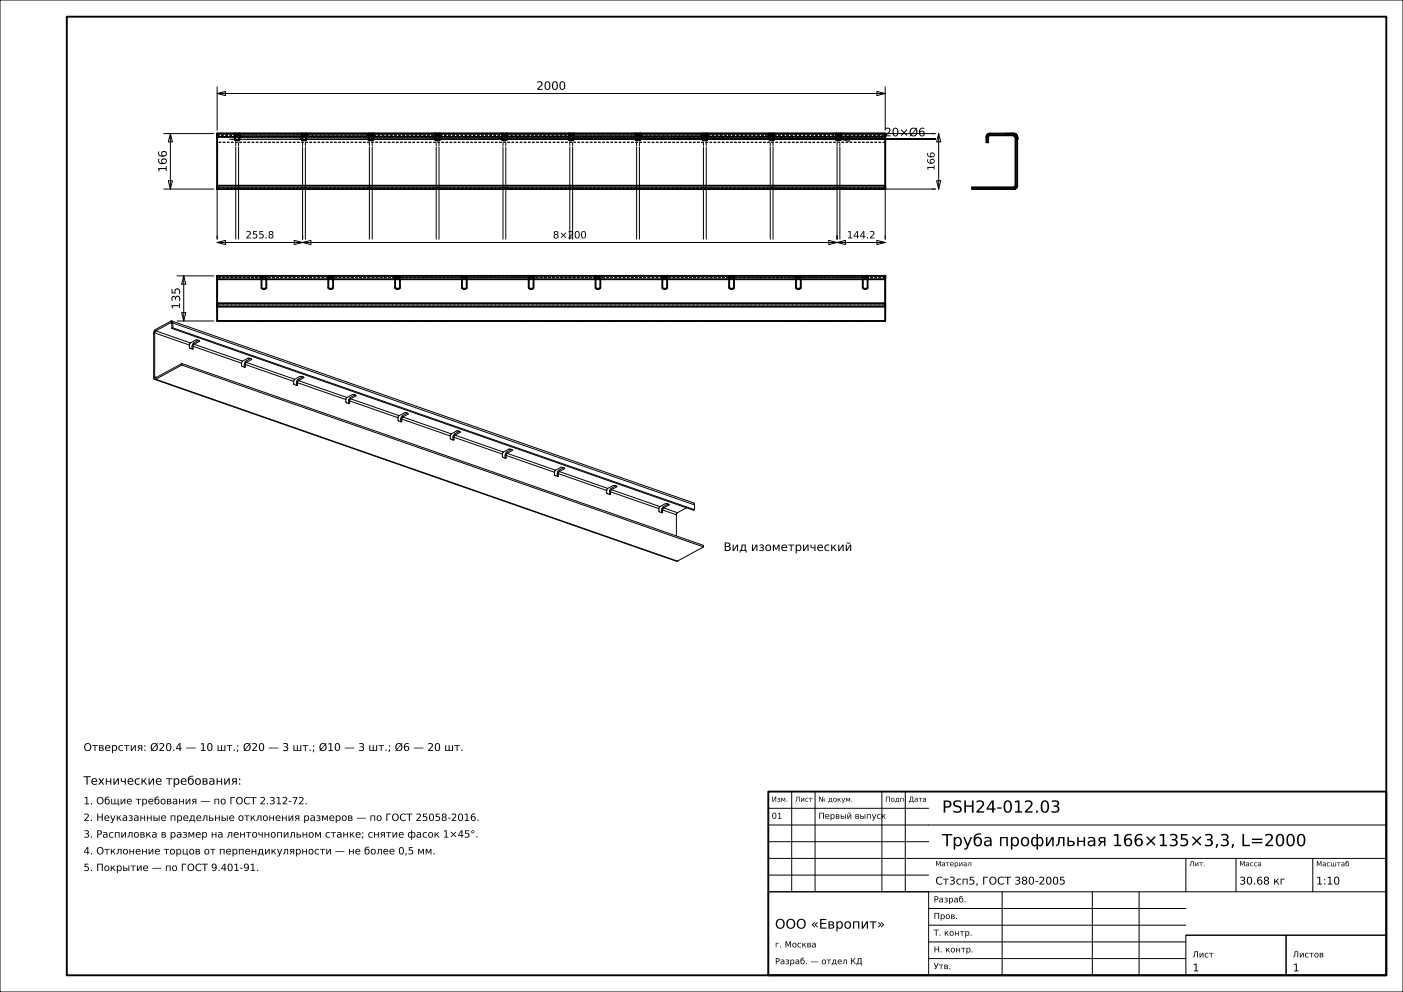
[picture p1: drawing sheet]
<svg xmlns="http://www.w3.org/2000/svg" width="420mm" height="297mm" viewBox="0 0 420 297" stroke-linecap="round" stroke-linejoin="round" font-family="sans-serif">
<g fill="none" stroke="#000" stroke-width=".3">
<path d="M0 0h420v297h-420zM49 40h15M51 40l.6 2.5h-1.2zM51 40v16.6M65 28l2.5-.6v1.2zM65 26v13M65 28h200M262.5 27.4l2.5 .6-2.5 .6zM265 26v13M265 40h15M281 40l.6 2.5h-1.2zM281 40v16.6"/>
<path d="M49 56.6h15M50.4 54.1h1.2l-.6 2.5zM65 56.6v15M70.6 44v27.6M71.4 44v27.6M72.9 41.7h207.1M90.6 44v27.6M91.4 44v27.6M110.6 44v27.6M111.4 44v27.6M130.6 44v27.6M131.4 44v27.6"/>
<path d="M150.6 44v27.6M151.4 44v27.6M170.6 44v27.6M171.4 44v27.6M190.6 44v27.6M191.4 44v27.6M210.6 44v27.6M211.4 44v27.6M230.6 44v27.6M231.4 44v27.6M250.6 44v27.6M251.4 44v27.6"/>
<path d="M251.7 41.7l2.5-.6v1.2zM280 56.6h-15v15M280.4 54.1h1.2l-.6 2.5zM65 72.6l2.5-.6v1.2zM65 72.6h200M88.1 72l2.5 .6-2.5 .6zM90.6 72.6l2.5-.6v1.2zM248.1 72l2.5 .6-2.5 .6zM250.6 72.6l2.5-.6v1.2zM262.5 72l2.5 .6-2.5 .6zM46.3 99.7v13.1M46.3 99.7l10.4 3.6"/>
<path d="M46.6 99.1l-.3 .6M46.6 99.1l10.4 3.6M51.1 96.6l.3 .1M51.1 96.6l-4.5 2.5M51.4 96.7v1.6M51.4 98.3l156.2 54.5 .3-.2M51.5 96.1l156.1 54.5 .3 .6M51.5 96.1l-4.9 2.5-.6 .9v13.5l.3 .6M51.5 96.1l.2 .6M51.7 96.7v1.5M51.7 98.2l-.3 .1M51.7 98.2l156.2 54.4"/>
<path d="M51.7 96.7l156.2 54.5M53 96.1h11M53 82.6h11M54.4 93.6h1.2l-.6 2.5zM55 82.6l.6 2.5h-1.2zM55 82.6v13.5M46.3 113.6l156.2 54.4h.3M46.3 112.8l.5 .2M46.6 113.6h-.3M46.6 113.6l156.2 54.4M54.4 108.8l156.2 54.5v.4M54.4 108.8l-7.8 4.3-.3-.3"/>
<path d="M54.4 109.3l156.2 54.4M54.4 108.8v.5M54.4 109.3l-7.8 4.3M56.7 103.3l.1 .9 .8 .3 .2-.2M57 102.7l-.3 .6M57 102.7l1.6-.9 1.1 .3-1.6 1M57.8 103.7v.6M57.8 103.7l14.5 5M58.1 103.1l-.3 .6M58.1 103.1l14.5 5M59.4 101.9l-1.6 1.1-.3 1.5 .3-.2M72.3 108.7l.1 1 .9 .3 .1-.2"/>
<path d="M72.6 108.1l-.3 .6M72.6 108.1l1.6-.9 1.1 .3-1.6 1M73.4 109.1v.7M73.4 109.1l14.5 5.1M73.7 108.5l-.3 .6M73.7 108.5l14.5 5.1M75 107.4l-1.6 1-.3 1.5 .3-.1M87.9 114.2l.2 .9 .8 .3 .1-.2M88.2 113.6l-.3 .6M89 114.6v.6M89 114.6l14.5 5M89.4 114l-.4 .6"/>
<path d="M89.4 114l14.4 5M90.6 112.8l-.7-.1-1.7 .9M90.6 112.8l.4 .3-1.6 .9M90.7 112.8l-1.7 1-.3 1.6 .3-.2M103.5 119.6l.2 1 .8 .3 .2-.2M103.8 119l-.3 .6M103.8 119l1.7-.9 1.1 .3-1.6 1M105 119.4l-.3 .6M105 119.4l14.5 5.1M106.3 118.2l-1.7 1.1-.3 1.5 .4-.1M104.7 120v.7M104.7 120l14.5 5.1"/>
<path d="M119.2 125.1l.1 .9 .8 .3 .2-.2M119.5 124.5l-.3 .6M119.5 124.5l1.6-.9 1.1 .3-1.6 .9M120.3 125.5v.6M120.3 125.5l14.5 5M120.6 124.8l-.3 .7M120.6 124.8l14.5 5.1M121.9 123.7l-1.7 1-.2 1.6 .3-.2M134.8 130.5l.1 .9 .8 .3 .2-.2M135.1 129.9l-.3 .6M135.9 130.9v.6M135.9 130.9l14.5 5.1"/>
<path d="M136.2 130.3l-.3 .6M136.2 130.3l14.5 5M137.5 129.1l-.8-.1-1.6 .9M137.5 129.1l.3 .3-1.6 .9M137.5 129.1l-1.6 1.1-.3 1.5 .3-.2M150.4 136l.1 .9 .9 .3 .1-.2M150.7 135.3l-.3 .7M150.7 135.3l1.6-.8 1.1 .3-1.6 .9M151.5 136.4v.6M151.5 136.4l14.5 5M151.8 135.7l-.3 .7M151.8 135.7l14.5 5.1"/>
<path d="M153.1 134.6l-1.6 1-.3 1.5 .3-.1M166 141.4l.1 .9 .9 .3 .1-.2M166.3 140.8l-.3 .6M166.3 140.8l1.6-.9 1.1 .3-1.6 1M167.1 141.8v.6M167.1 141.8l14.5 5.1M167.4 141.2l-.3 .6M167.4 141.2l14.5 5M168.7 140l-1.6 1.1-.3 1.5 .3-.2M181.6 146.9l.2 .9 .8 .3 .1-.2M181.9 146.2l-.3 .7M181.9 146.2l1.7-.9 1 .4-1.5 .9"/>
<path d="M182.7 147.2v.7M182.7 147.2l14.5 5.1M183.1 146.6l-.4 .6M183.1 146.6l14.5 5.1M184.4 145.5l-1.7 1-.3 1.5 .3-.1M197.2 152.3l.2 .9 .8 .3 .2-.2M197.6 151.7l-.4 .6M197.6 151.7l1.6-.9 1.1 .3-1.6 1M198.4 152.7v.6M198.4 152.7l4.1 1.4M198.7 152.1l-.3 .6M198.7 152.1l4.1 1.4"/>
<path d="M200 150.9l-1.7 1.1-.2 1.5 .3-.2M202.5 154.1v6.4M202.8 153.5l-.3 .6M205.5 152l-2.7 1.5M207.9 151.2v1.4M210.6 163.7l-7.8 4.3M237 237v30M244 237v30M264 237v30M271 237v30M230 257h185M230 252h48"/>
<path d="M230 247h185M230 242h48M355 257v10M370 257v10M393 257v10M230 267h48v25h-48zM230 267h185M230 262h48M278 277h77M278 272h77M300 267v25M327 267v25"/>
<path d="M341 267v25M278 287h77M278 282h77M355 280h30v12h-30zM355 280h60M385 280h30v12h-30z"/>
</g>
<g fill="none" stroke="#000" stroke-width=".56">
<path d="M20 5h395v287h-395zM65 40h200v16.6h-200zM70.3 40v1.7l.3 .3 1.1-.2v-1.8M90.3 40v1.7l.3 .3 1.1-.2v-1.8M110.3 40v1.7l.3 .3 1.1-.2v-1.8M130.3 40v1.7l.3 .3 1.1-.2v-1.8M150.3 40v1.7l.3 .3 1.1-.2v-1.8M170.3 40v1.7l.3 .3 1.1-.2v-1.8M190.3 40v1.7l.3 .3 1.1-.2v-1.8M210.3 40v1.7l.3 .3 1.1-.2v-1.8M230.3 40v1.7l.3 .3 1.1-.2v-1.8M250.3 40v1.7l.3 .3 1.1-.2v-1.8"/>
<path d="M65 55.6h200M65 41h200M70.3 40.5h1.4M90.3 40.5h1.4M110.3 40.5h1.4M130.3 40.5h1.4M150.3 40.5h1.4M170.3 40.5h1.4M190.3 40.5h1.4M210.3 40.5h1.4M230.3 40.5h1.4M250.3 40.5h1.4"/>
<path d="M295.5 40.4l.8-.4h7.2l.9 .6 .1 15-.6 .9-12.9 .1v-.5h12.5l.5-.3-.1-15.1-.4-.2h-7.4l-.3 .3v1.8h-.5v-1.6zM65 82.6h200v13.5h-200zM65 91.8h200M65 83.6h200M65 90.8h200M78.3 83.1h1.4M78.3 82.6v3.6l.6 .3 .8-.3v-3.6M78.6 82.6v.5M79.4 82.6v.5M98.3 83.1h1.4M98.3 82.6v3.6l.6 .3 .8-.3v-3.6M98.6 82.6v.5"/>
<path d="M99.4 82.6v.5M118.3 83.1h1.4M118.3 82.6v3.6l.6 .3 .8-.3v-3.6M118.6 82.6v.5M119.4 82.6v.5M138.3 83.1h1.4M138.3 82.6v3.6l.6 .3 .8-.3v-3.6M138.6 82.6v.5M139.4 82.6v.5M158.3 83.1h1.4M158.3 82.6v3.6l.6 .3 .8-.3v-3.6M158.6 82.6v.5"/>
<path d="M159.4 82.6v.5M178.3 83.1h1.4M178.3 82.6v3.6l.6 .3 .8-.3v-3.6M178.6 82.6v.5M179.4 82.6v.5M198.3 83.1h1.4M198.3 82.6v3.6l.6 .3 .8-.3v-3.6M198.6 82.6v.5M199.4 82.6v.5M218.3 83.1h1.4M218.3 82.6v3.6l.6 .3 .8-.3v-3.6M218.6 82.6v.5"/>
<path d="M219.4 82.6v.5M238.3 83.1h1.4M238.3 82.6v3.6l.6 .3 .8-.3v-3.6M238.6 82.6v.5M239.4 82.6v.5M258.3 83.1h1.4M258.3 82.6v3.6l.6 .3 .8-.3v-3.6M258.6 82.6v.5M259.4 82.6v.5M230 237h185v55h-185z"/>
</g>
<g fill="none" stroke="#000" stroke-width=".3" stroke-dasharray=".7 .5" stroke-linecap="butt">
<path d="M70.3 40v.5M71.7 40h-1.4M71.7 40v.5M90.3 40v.5M91.7 40h-1.4M91.7 40v.5M110.3 40v.5M111.7 40h-1.4M111.7 40v.5M130.3 40v.5M131.7 40h-1.4M131.7 40v.5"/>
<path d="M150.3 40v.5M151.7 40h-1.4M151.7 40v.5M170.3 40v.5M171.7 40h-1.4M171.7 40v.5M190.3 40v.5M191.7 40h-1.4M191.7 40v.5M210.3 40v.5M211.7 40h-1.4M211.7 40v.5"/>
<path d="M230.3 40v.5M231.7 40h-1.4M231.7 40v.5M250.3 40v.5M251.7 40h-1.4M251.7 40v.5M296.3 40h-.2M300.6 40h.1M300.7 40h-.1M300.7 40h.1M300.8 40h-.1M300.8 40h.1"/>
<path d="M300.9 40h-.1M300.9 40h2.6M300.9 40v.5M303.5 40h-7.2M303.5 40h-2.6M303.5 40h.2M65 56.1v.5M65 55.6v.1M65 55.7v.1M65 55.8v.1M65 55.9v.1M65 56v.1"/>
<path d="M65 41v14.6M65 40.5v.1M65 40.6v.1M65 40.7v.1M65 40.8v.1M65 40.9v.1M65 41v-.1M65 40.9v-.1M65 40.8v-.1M65 40.7v-.1M65 40.6v-.1M65 42.6v-1.6"/>
<path d="M65 41v1.6M65 40v.1M65 40.1v.1M65 40.2v.1M65 40.3v.1M65 40.4v.1M65 40.5h5.3M65 56.1h200M65 56.6h200M65 40.5h200M70.3 41v-.1M70.3 40.9v-.1"/>
<path d="M70.3 40.8v-.1M70.3 40.7v-.1M70.3 40.6v-.1M70.3 41.7v.1M70.3 41.7v-.7M70.3 41.8l.1 .1M70.4 41.9l.1 .1M70.5 42h.1M71.4 42h.1M71.4 42h-.8M71.5 42l.1-.1M71.6 41.9l.1-.1"/>
<path d="M71.7 41.8v-.1M71.7 41v.7M71.7 40.5v.1M71.7 40.6v.1M71.7 40.7v.1M71.7 40.8v.1M71.7 40.9v.1M71.7 40.5h18.6M90.3 41.7v.1M90.3 41.7v-.7M90.3 41v-.1M90.3 40.9v-.1"/>
<path d="M90.3 40.8v-.1M90.3 40.7v-.1M90.3 40.6v-.1M90.3 41.8l.1 .1M90.4 41.9l.1 .1M90.5 42h.1M91.4 42h.1M91.4 42h-.8M91.5 42l.1-.1M91.6 41.9l.1-.1M91.7 41.8v-.1M91.7 41v.7"/>
<path d="M91.7 40.5v.1M91.7 40.6v.1M91.7 40.7v.1M91.7 40.8v.1M91.7 40.9v.1M91.7 40.5h18.6M110.3 41.7v.1M110.3 41.7v-.7M110.3 41v-.1M110.3 40.9v-.1M110.3 40.8v-.1M110.3 40.7v-.1"/>
<path d="M110.3 40.6v-.1M110.3 41.8l.1 .1M110.4 41.9l.1 .1M110.5 42h.1M111.4 42h.1M111.4 42h-.8M111.5 42l.1-.1M111.6 41.9l.1-.1M111.7 41.8v-.1M111.7 41v.7M111.7 40.5v.1M111.7 40.6v.1"/>
<path d="M111.7 40.7v.1M111.7 40.8v.1M111.7 40.9v.1M111.7 40.5h18.6M130.3 41.7v.1M130.3 41.7v-.7M130.3 41v-.1M130.3 40.9v-.1M130.3 40.8v-.1M130.3 40.7v-.1M130.3 40.6v-.1M130.3 41.8l.1 .1"/>
<path d="M130.4 41.9l.1 .1M130.5 42h.1M131.4 42h.1M131.4 42h-.8M131.5 42l.1-.1M131.6 41.9l.1-.1M131.7 41.8v-.1M131.7 41v.7M131.7 40.5v.1M131.7 40.6v.1M131.7 40.7v.1M131.7 40.8v.1"/>
<path d="M131.7 40.9v.1M131.7 40.5h18.6M150.3 41.7v.1M150.3 41.7v-.7M150.3 41v-.1M150.3 40.9v-.1M150.3 40.8v-.1M150.3 40.7v-.1M150.3 40.6v-.1M150.3 41.8l.1 .1M150.4 41.9l.1 .1M150.5 42h.1"/>
<path d="M151.4 42h.1M151.4 42h-.8M151.5 42l.1-.1M151.6 41.9l.1-.1M151.7 41.8v-.1M151.7 41v.7M151.7 40.5v.1M151.7 40.6v.1M151.7 40.7v.1M151.7 40.8v.1M151.7 40.9v.1M151.7 40.5h18.6"/>
<path d="M170.3 41.7v.1M170.3 41.7v-.7M170.3 41v-.1M170.3 40.9v-.1M170.3 40.8v-.1M170.3 40.7v-.1M170.3 40.6v-.1M170.3 41.8l.1 .1M170.4 41.9l.1 .1M170.5 42h.1M171.4 42h.1M171.4 42h-.8"/>
<path d="M171.5 42l.1-.1M171.6 41.9l.1-.1M171.7 41.8v-.1M171.7 41v.7M171.7 40.5v.1M171.7 40.6v.1M171.7 40.7v.1M171.7 40.8v.1M171.7 40.9v.1M171.7 40.5h18.6M190.3 41.7v.1M190.3 41.7v-.7"/>
<path d="M190.3 41v-.1M190.3 40.9v-.1M190.3 40.8v-.1M190.3 40.7v-.1M190.3 40.6v-.1M190.3 41.8l.1 .1M190.4 41.9l.1 .1M190.5 42h.1M191.4 42h.1M191.4 42h-.8M191.5 42l.1-.1M191.6 41.9l.1-.1"/>
<path d="M191.7 41.8v-.1M191.7 41v.7M191.7 40.5v.1M191.7 40.6v.1M191.7 40.7v.1M191.7 40.8v.1M191.7 40.9v.1M191.7 40.5h18.6M210.3 41.7v.1M210.3 41.7v-.7M210.3 41v-.1M210.3 40.9v-.1"/>
<path d="M210.3 40.8v-.1M210.3 40.7v-.1M210.3 40.6v-.1M210.3 41.8l.1 .1M210.4 41.9l.1 .1M210.5 42h.1M211.4 42h.1M211.4 42h-.8M211.5 42l.1-.1M211.6 41.9l.1-.1M211.7 41.8v-.1M211.7 41v.7"/>
<path d="M211.7 40.5v.1M211.7 40.6v.1M211.7 40.7v.1M211.7 40.8v.1M211.7 40.9v.1M211.7 40.5h18.6M230.3 41.7v.1M230.3 41.7v-.7M230.3 41v-.1M230.3 40.9v-.1M230.3 40.8v-.1M230.3 40.7v-.1"/>
<path d="M230.3 40.6v-.1M230.3 41.8l.1 .1M230.4 41.9l.1 .1M230.5 42h.1M231.4 42h.1M231.4 42h-.8M231.5 42l.1-.1M231.6 41.9l.1-.1M231.7 41.8v-.1M231.7 41v.7M231.7 40.5v.1M231.7 40.6v.1"/>
<path d="M231.7 40.7v.1M231.7 40.8v.1M231.7 40.9v.1M231.7 40.5h18.6M250.3 41.7v.1M250.3 41.7v-.7M250.3 41v-.1M250.3 40.9v-.1M250.3 40.8v-.1M250.3 40.7v-.1M250.3 40.6v-.1M250.3 41.8l.1 .1"/>
<path d="M250.4 41.9l.1 .1M250.5 42h.1M251.4 42h.1M251.4 42h-.8M251.5 42l.1-.1M251.6 41.9l.1-.1M251.7 41.8v-.1M251.7 41v.7M251.7 40.5v.1M251.7 40.6v.1M251.7 40.7v.1M251.7 40.8v.1"/>
<path d="M251.7 40.9v.1M251.7 40.5h13.3M265 55.6v-14.6M265 56.1v-.1M265 56v-.1M265 55.9v-.1M265 55.8v-.1M265 55.7v-.1M265 56.1h-200M265 56.1v.5M265 41v-.1M265 40.9v-.1"/>
<path d="M265 40.8v-.1M265 40.7v-.1M265 40.6v-.1M265 41v1.6M265 40.5v.1M265 40.6v.1M265 40.7v.1M265 40.8v.1M265 40.9v.1M265 42.6h-200M265 40.5v-.5M265 40v.1"/>
<path d="M265 40.1v.1M265 40.2v.1M265 40.3v.1M265 40.4v.1M291 56.1h12.5M291 56.1v.5M291 56.6h12.5M295.3 41v1.6M295.3 40.8v.2M295.4 40.6l-.1 .2M295.5 40.4l-.1 .2M295.7 40.2l-.2 .2"/>
<path d="M295.8 42.6h-.5M295.8 41v1.6M295.8 40.8v.2M295.9 40.1l-.2 .1M295.9 40.7l-.1 .1M296 40.6l-.1 .1M296.1 40l-.2 .1M296.1 40.5l-.1 .1M296.3 40.5h-.2M300.6 40.5h.1M300.7 40.5h-.1M300.7 40.5h.1"/>
<path d="M300.8 40.5h-.1M300.8 40.5h.1M300.9 40.5h-.1M300.9 40.5h2.6M303.5 56.1h.2M303.5 56.6h.2M303.5 40.5h-2.6M303.5 40.5h-7.2M303.7 40.5h-.2M303.7 56.1l.1-.1M303.7 56.6l.2-.1M303.7 40h-.2"/>
<path d="M303.7 40l.2 .1M303.8 40.6l-.1-.1M303.8 56l.1-.1M303.9 40.7l-.1-.1M303.9 55.9l.1-.1M303.9 56.5l.2-.1M303.9 40.1l-.2-.1M303.9 40.1l.2 .1M304 40.8l-.1-.1M304 55.8v-.2M304 41v-.2M304 55.6v-14.6"/>
<path d="M304 41v.7M304 42v-.1M304 41.9v-.1M304 41.8v-.1M304 41.7v.1M304 41.8v.1M304 41.9v.1M304 41.7v-.7M304 42h.5M304.1 56.4l.2-.2M304.1 40.2l-.2-.1M304.1 40.2l.2 .2"/>
<path d="M304.3 56.2l.1-.2M304.3 40.4l-.2-.2M304.3 40.4l.1 .2M304.4 56l.1-.2M304.4 40.6l-.1-.2M304.4 40.6l.1 .2M304.5 55.8v-.2M304.5 40.8l-.1-.2M304.5 40.8v.2M304.5 42h-.5M304.5 41.7v.1M304.5 41.8v.1"/>
<path d="M304.5 41.9v.1M304.5 42v-.1M304.5 41.9v-.1M304.5 41.8v-.1M304.5 41v-.2M304.5 41v.7M304.5 55.6v-14.6M65 83.6v-.1M65 83.5v-.1M65 83.4v-.1M65 83.3v-.1M65 83.2v-.1"/>
<path d="M65 91.8v-8.2M65 96.1v-12.5M65 82.6h200M65 83.1v-.1M65 83v-.1M65 82.9v-.1M65 82.8v-.1M65 82.7v-.1M65 83.1v.1M65 83.2v.1M65 83.3v.1M65 83.4v.1"/>
<path d="M65 83.5v.1M65 91.3v.5M65 90.8v.1M65 90.9v.1M65 91v.1M65 91.1v.1M65 91.2v.1M65 91.8h200M65 91.3h200M65 83.6v7.2M65 83.1v-.5M78.3 83.1h-13.3"/>
<path d="M78.3 83.1v-.5M78.3 83.6v-.1M78.3 83.5v-.1M78.3 83.4v-.1M78.3 83.3v-.1M78.3 83.2v-.1M78.3 86.2v-2.6M78.5 86.3l-.2-.1M78.7 86.4l-.2-.1M78.9 86.5l-.2-.1M79.1 86.5h-.2M79.3 86.4l-.2 .1"/>
<path d="M79.5 86.3l-.2 .1M79.7 82.6v.5M79.7 83.6v2.6M79.7 83.1v.1M79.7 83.2v.1M79.7 83.3v.1M79.7 83.4v.1M79.7 83.5v.1M79.7 86.2l-.2 .1M98.3 83.1h-18.6M98.3 83.1v-.5M98.3 83.6v-.1"/>
<path d="M98.3 83.5v-.1M98.3 83.4v-.1M98.3 83.3v-.1M98.3 83.2v-.1M98.3 86.2v-2.6M98.5 86.3l-.2-.1M98.7 86.4l-.2-.1M98.9 86.5l-.2-.1M99.1 86.5h-.2M99.3 86.4l-.2 .1M99.5 86.3l-.2 .1M99.7 82.6v.5"/>
<path d="M99.7 83.6v2.6M99.7 83.1v.1M99.7 83.2v.1M99.7 83.3v.1M99.7 83.4v.1M99.7 83.5v.1M99.7 86.2l-.2 .1M118.3 83.1h-18.6M118.3 83.1v-.5M118.3 83.6v-.1M118.3 83.5v-.1M118.3 83.4v-.1"/>
<path d="M118.3 83.3v-.1M118.3 83.2v-.1M118.3 86.2v-2.6M118.5 86.3l-.2-.1M118.7 86.4l-.2-.1M118.9 86.5l-.2-.1M119.1 86.5h-.2M119.3 86.4l-.2 .1M119.5 86.3l-.2 .1M119.7 82.6v.5M119.7 83.6v2.6M119.7 83.1v.1"/>
<path d="M119.7 83.2v.1M119.7 83.3v.1M119.7 83.4v.1M119.7 83.5v.1M119.7 86.2l-.2 .1M138.3 83.1h-18.6M138.3 83.1v-.5M138.3 83.6v-.1M138.3 83.5v-.1M138.3 83.4v-.1M138.3 83.3v-.1M138.3 83.2v-.1"/>
<path d="M138.3 86.2v-2.6M138.5 86.3l-.2-.1M138.7 86.4l-.2-.1M138.9 86.5l-.2-.1M139.1 86.5h-.2M139.3 86.4l-.2 .1M139.5 86.3l-.2 .1M139.7 82.6v.5M139.7 83.6v2.6M139.7 83.1v.1M139.7 83.2v.1M139.7 83.3v.1"/>
<path d="M139.7 83.4v.1M139.7 83.5v.1M139.7 86.2l-.2 .1M158.3 83.1h-18.6M158.3 83.1v-.5M158.3 83.6v-.1M158.3 83.5v-.1M158.3 83.4v-.1M158.3 83.3v-.1M158.3 83.2v-.1M158.3 86.2v-2.6M158.5 86.3l-.2-.1"/>
<path d="M158.7 86.4l-.2-.1M158.9 86.5l-.2-.1M159.1 86.5h-.2M159.3 86.4l-.2 .1M159.5 86.3l-.2 .1M159.7 82.6v.5M159.7 83.6v2.6M159.7 83.1v.1M159.7 83.2v.1M159.7 83.3v.1M159.7 83.4v.1M159.7 83.5v.1"/>
<path d="M159.7 86.2l-.2 .1M178.3 83.1h-18.6M178.3 83.1v-.5M178.3 83.6v-.1M178.3 83.5v-.1M178.3 83.4v-.1M178.3 83.3v-.1M178.3 83.2v-.1M178.3 86.2v-2.6M178.5 86.3l-.2-.1M178.7 86.4l-.2-.1M178.9 86.5l-.2-.1"/>
<path d="M179.1 86.5h-.2M179.3 86.4l-.2 .1M179.5 86.3l-.2 .1M179.7 82.6v.5M179.7 83.6v2.6M179.7 83.1v.1M179.7 83.2v.1M179.7 83.3v.1M179.7 83.4v.1M179.7 83.5v.1M179.7 86.2l-.2 .1M198.3 83.1h-18.6"/>
<path d="M198.3 83.1v-.5M198.3 83.6v-.1M198.3 83.5v-.1M198.3 83.4v-.1M198.3 83.3v-.1M198.3 83.2v-.1M198.3 86.2v-2.6M198.5 86.3l-.2-.1M198.7 86.4l-.2-.1M198.9 86.5l-.2-.1M199.1 86.5h-.2M199.3 86.4l-.2 .1"/>
<path d="M199.5 86.3l-.2 .1M199.7 82.6v.5M199.7 83.6v2.6M199.7 83.1v.1M199.7 83.2v.1M199.7 83.3v.1M199.7 83.4v.1M199.7 83.5v.1M199.7 86.2l-.2 .1M218.3 83.1h-18.6M218.3 83.1v-.5M218.3 83.6v-.1"/>
<path d="M218.3 83.5v-.1M218.3 83.4v-.1M218.3 83.3v-.1M218.3 83.2v-.1M218.3 86.2v-2.6M218.5 86.3l-.2-.1M218.7 86.4l-.2-.1M218.9 86.5l-.2-.1M219.1 86.5h-.2M219.3 86.4l-.2 .1M219.5 86.3l-.2 .1M219.7 82.6v.5"/>
<path d="M219.7 83.6v2.6M219.7 83.1v.1M219.7 83.2v.1M219.7 83.3v.1M219.7 83.4v.1M219.7 83.5v.1M219.7 86.2l-.2 .1M238.3 83.1h-18.6M238.3 83.1v-.5M238.3 83.6v-.1M238.3 83.5v-.1M238.3 83.4v-.1"/>
<path d="M238.3 83.3v-.1M238.3 83.2v-.1M238.3 86.2v-2.6M238.5 86.3l-.2-.1M238.7 86.4l-.2-.1M238.9 86.5l-.2-.1M239.1 86.5h-.2M239.3 86.4l-.2 .1M239.5 86.3l-.2 .1M239.7 82.6v.5M239.7 83.6v2.6M239.7 83.1v.1"/>
<path d="M239.7 83.2v.1M239.7 83.3v.1M239.7 83.4v.1M239.7 83.5v.1M239.7 86.2l-.2 .1M258.3 83.1h-18.6M258.3 83.1v-.5M258.3 83.6v-.1M258.3 83.5v-.1M258.3 83.4v-.1M258.3 83.3v-.1M258.3 83.2v-.1"/>
<path d="M258.3 86.2v-2.6M258.5 86.3l-.2-.1M258.7 86.4l-.2-.1M258.9 86.5l-.2-.1M259.1 86.5h-.2M259.3 86.4l-.2 .1M259.5 86.3l-.2 .1M259.7 83.1v.1M259.7 83.2v.1M259.7 83.3v.1M259.7 83.4v.1M259.7 83.5v.1"/>
<path d="M259.7 82.6v.5M259.7 83.6v2.6M259.7 86.2l-.2 .1M265 83.6v8.2M265 83.1v.1M265 83.2v.1M265 83.3v.1M265 83.4v.1M265 83.5v.1M265 83.6v-.1M265 83.5v-.1M265 83.4v-.1"/>
<path d="M265 83.3v-.1M265 83.2v-.1M265 90.8v-7.2M265 91.3v-.1M265 91.2v-.1M265 91.1v-.1M265 91v-.1M265 90.9v-.1M265 91.8v-.5M265 83.1v-.1M265 83v-.1M265 82.9v-.1"/>
<path d="M265 82.8v-.1M265 82.7v-.1M265 96.1v-12.5M265 83.1h-5.3M265 83.1h-200M265 96.1h-200M265 91.3h-200"/>
</g>
<g fill="none" stroke="#000" stroke-width=".3" stroke-dasharray="1.1 .4" stroke-linecap="butt">
<path d="M68.6 41.7h4M69.4 41.7h4M70.6 43.7v-4M71.4 43.7v-4M88.6 41.7h4M89.4 41.7h4M90.6 43.7v-4M91.4 43.7v-4M108.6 41.7h4M109.4 41.7h4M110.6 43.7v-4M111.4 43.7v-4"/>
<path d="M128.6 41.7h4M129.4 41.7h4M130.6 43.7v-4M131.4 43.7v-4M148.6 41.7h4M149.4 41.7h4M150.6 43.7v-4M151.4 43.7v-4M168.6 41.7h4M169.4 41.7h4M170.6 43.7v-4M171.4 43.7v-4"/>
<path d="M188.6 41.7h4M189.4 41.7h4M190.6 43.7v-4M191.4 43.7v-4M208.6 41.7h4M209.4 41.7h4M210.6 43.7v-4M211.4 43.7v-4M228.6 41.7h4M229.4 41.7h4M230.6 43.7v-4M231.4 43.7v-4"/>
<path d="M248.6 41.7h4M249.4 41.7h4M250.6 43.7v-4M251.4 43.7v-4"/>
</g>
<g font-size="5">
<text x="282" y="243.3">PSH24-012.03</text>
<text x="282" y="253.3">Труба профильная 166×135×3,3, L=2000</text>
</g>
<text font-size="4" x="232" y="278">ООО «Европит»</text>
<g font-size="3.5">
<text x="160.6" y="26.9">2000</text>
<text x="264.7" y="40.8">20×Ø6</text>
<text x="49.9" y="51.6" transform="rotate(-90 49.9 51.6)">166</text>
<text x="53.9" y="92.7" transform="rotate(-90 53.9 92.7)">135</text>
<text x="216.6" y="165">Вид изометрический</text>
<text x="25" y="234.9">Технические требования:</text>
</g>
<g font-size="3.2">
<text x="25" y="224.8">Отверстия: Ø20.4 — 10 шт.; Ø20 — 3 шт.; Ø10 — 3 шт.; Ø6 — 20 шт.</text>
<text x="280" y="264.8">Ст3сп5, ГОСТ 380-2005</text>
<text x="371" y="264.8">30.68 кг</text>
<text x="394" y="264.8">1:10</text>
<text x="357" y="290.8">1</text>
<text x="387" y="290.8">1</text>
</g>
<g font-size="3">
<text x="279.8" y="51.2" transform="rotate(-90 279.8 51.2)">166</text>
<text x="73.5" y="71.4">255.8</text>
<text x="165.5" y="71.4">8×200</text>
<text x="253.5" y="71.4">144.2</text>
<text x="25" y="240.8">1. Общие требования — по ГОСТ 2.312-72.</text>
<text x="25" y="245.8">2. Неуказанные предельные отклонения размеров — по ГОСТ 25058-2016.</text>
<text x="25" y="250.8">3. Распиловка в размер на ленточнопильном станке; снятие фасок 1×45°.</text>
<text x="25" y="255.8">4. Отклонение торцов от перпендикулярности — не более 0,5 мм.</text>
<text x="25" y="260.8">5. Покрытие — по ГОСТ 9.401-91.</text>
</g>
<g font-size="2.5">
<text x="231" y="245.1">01</text>
<text x="245" y="245.1">Первый выпуск</text>
<text x="279.5" y="270.2">Разраб.</text>
<text x="279.5" y="275.1">Пров.</text>
<text x="279.5" y="280.1">Т. контр.</text>
<text x="232" y="283.6">г. Москва</text>
<text x="279.5" y="285.1">Н. контр.</text>
<text x="357" y="286.6">Лист</text>
<text x="387" y="286.6">Листов</text>
<text x="232" y="288.7">Разраб. — отдел КД</text>
<text x="279.5" y="290.1">Утв.</text>
</g>
<g font-size="2.1">
<text x="231" y="240">Изм.</text>
<text x="238" y="240">Лист</text>
<text x="245" y="240">№ докум.</text>
<text x="265" y="240">Подп.</text>
<text x="272" y="240">Дата</text>
<text x="280" y="259.3">Материал</text>
<text x="356" y="259.3">Лит.</text>
<text x="371" y="259.3">Масса</text>
<text x="394" y="259.4">Масштаб</text>
</g>
</svg>
